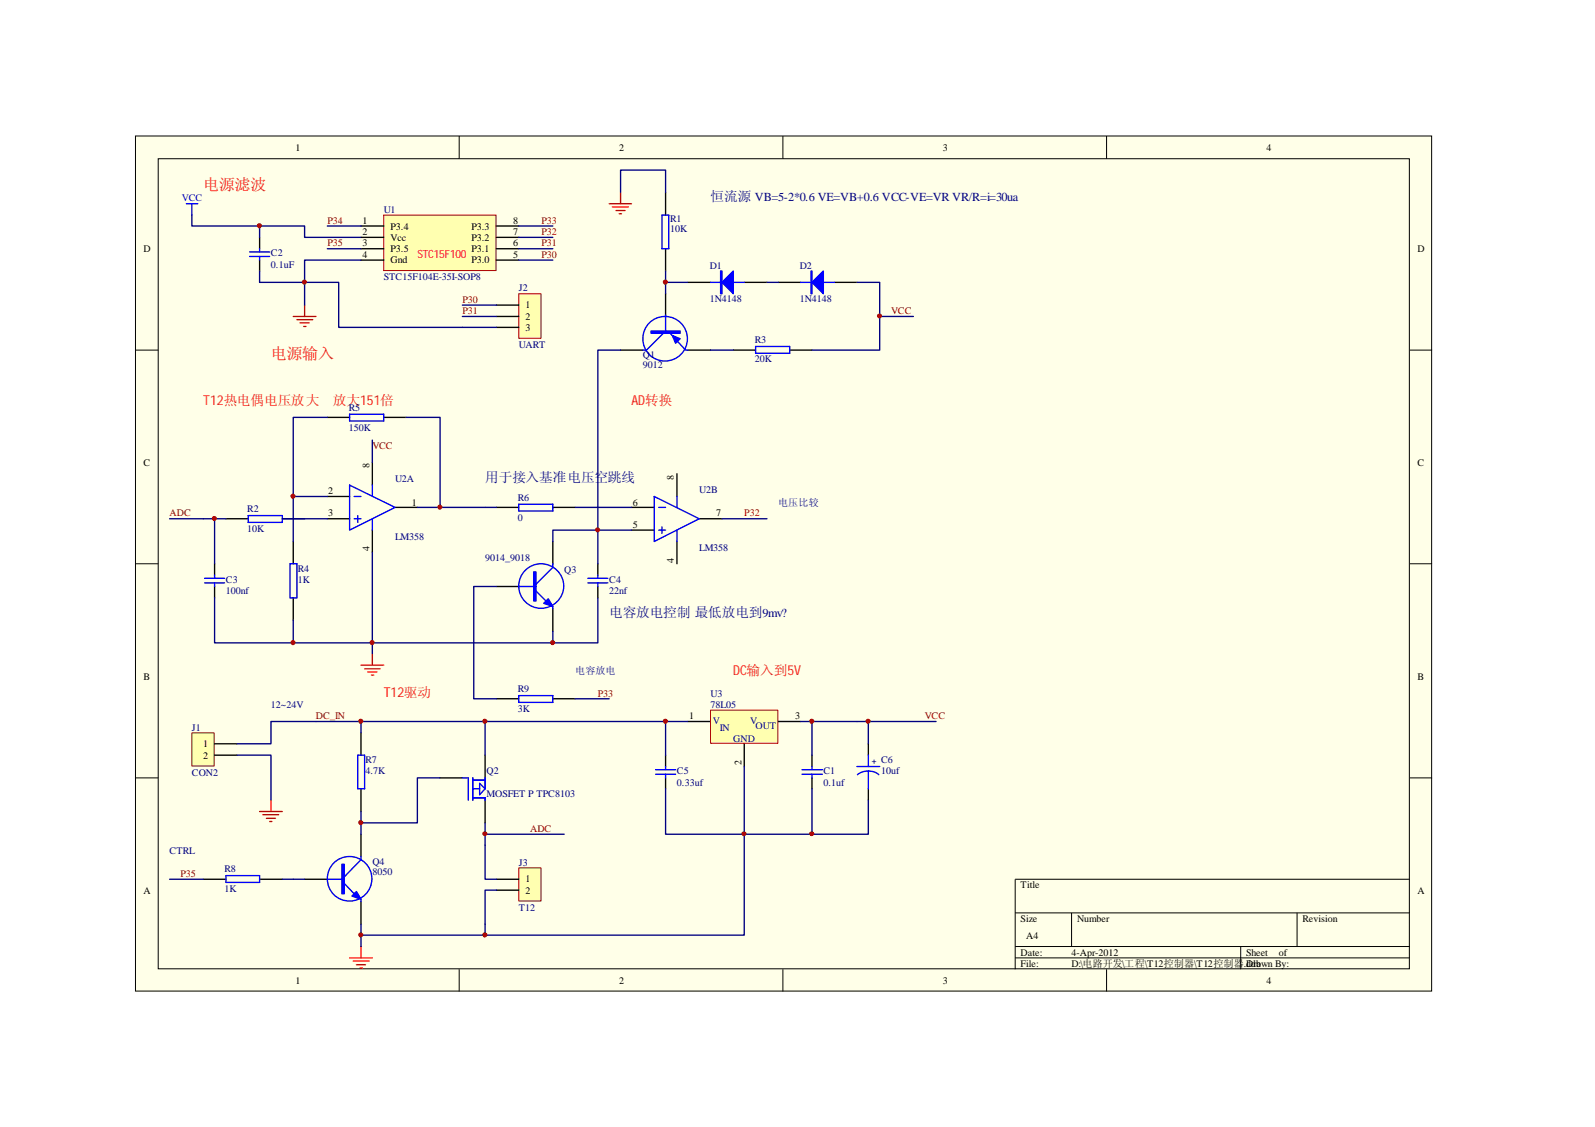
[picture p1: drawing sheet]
<svg xmlns="http://www.w3.org/2000/svg" width="297mm" height="210mm" viewBox="0 0 297 210" stroke-linecap="round" stroke-linejoin="round" font-family="sans-serif">
<path d="M25.2 25.3h241.4v159.3h-241.4z" fill="#ffffe8"/>
<g fill="none" stroke="#000" stroke-width=".19">
<path d="M25.2 25.3h241.4v159.3h-241.4zM29.5 29.6h233v150.8h-233zM85.5 25.3v4.3M145.8 25.3v4.3M206.1 25.3v4.3M25.2 65.2h4.3M262.6 65.2h4.1M25.2 105h4.3M262.6 105h4.1M25.2 144.9h4.3M262.6 144.9h4.1M189.1 170h73.5"/>
<path d="M189.1 176.3h73.5M189.1 178.4h73.5M199.6 170v6.3M231.1 176.3v4.2M241.6 170v6.3M262.6 163.8h-73.5v16.7M85.5 180.5v4.2M145.8 180.5v4.2M206.1 180.5v4.2"/>
</g>
<path d="M71.5 40.1h20.9v10.3h-20.9z" fill="#ffffb0"/>
<path d="M71.5 40.1h20.9v10.3h-20.9z" fill="none" stroke="#800000" stroke-width=".19"/>
<path d="M48.3 44.2v2.1M48.3 48.4v2.1M67.2 42.1h4.3M67.2 44.2h4.3M67.2 46.3h4.3M67.2 48.4h4.3M92.5 42.1h4.1M92.5 44.2h4.1M92.5 46.3h4.1M92.5 48.4h4.1" fill="none" stroke="#000" stroke-width=".25"/>
<path d="M34.7 37.9h2.1M35.7 37.9v2.2M46.5 47.8h3.7M46.5 46.9h3.7M48.3 46.3v.6M48.3 47.8v.6" fill="none" stroke="#00f" stroke-width=".25"/>
<path d="M35.7 40.1v2h21v2.1h10.5M48.3 42.1v2.1M56.7 52.6v4.2M61 42.1h6.2M61 46.3h6.2M67.2 48.4h-10.5v4.2h-8.4v-2.1M96.6 42.1h6.4M96.6 46.3h6.4M96.6 44.2h6.4M96.6 48.4h6.4" fill="none" stroke="#000080" stroke-width=".25"/>
<path d="M54.6 58.9h4.2M55.3 59.5h3M56.7 56.8v2.1M55.9 60.1h1.7M56.6 60.8h.4" fill="none" stroke="#f00" stroke-width=".25"/>
<path d="M35.8 136.6h4.1v6.1h-4.1z" fill="#ffffb0"/>
<path d="M35.7 136.5h4.2v6.2h-4.2z" fill="none" stroke="#800000" stroke-width=".19"/>
<g fill="none" stroke="#000" stroke-width=".25">
<path d="M124 35.8v4.3M124 46.3v4.2M124 54.7v4.2M128.1 52.6h4.2M138.6 52.6h4.2M144.9 52.6h4.2M155.4 52.6h4.2M61 77.7h4.1M71.5 77.7h4.1M115.6 65.2h4.1M128.1 65.2h4.2M136.6 65.2h4.1"/>
<path d="M147.1 65.2h4.1M42.1 96.6h4.1M52.6 96.6h4.1M61 92.5h4.1M61 96.6h4.1M69.3 86.1v4.3M69.3 98.7v4.2M73.6 94.5h4.1M92.5 94.5h4.1M103 94.5h4.1M117.6 94.5h4.2M117.6 98.7h4.2"/>
<path d="M126.1 88.2v4.3M130.2 96.6h4.3M40 105v2.1M40 109.2v2.2M54.6 100.9v4.1M54.6 111.4v4.1M92.5 109.2h4.1M103 100.9v4.1M103 113.4v4.2M111.3 105v2.1M111.3 109.2v2.2M126.1 100.9v4.1"/>
<path d="M40 138.5h4.1M67.2 136.5v4.1M92.5 130.1h4.1M103 130.1h4.1M128.1 134.4h4.2M138.6 138.5v4.3M144.9 134.4h4.2M40 140.6h4.1M67.2 146.9v4.2M67.2 155.4v4.1M82 144.9h4.1M90.3 140.6v4.3"/>
<path d="M90.3 149v4.3M37.8 163.8h4.3M48.3 163.8h4.3M56.7 163.8h4.3M67.2 167.9v4.2"/>
</g>
<g fill="#800000" stroke="#800000" stroke-width=".19">
<circle cx="48.3" cy="42" r=".38"/>
<circle cx="54.6" cy="92.4" r=".38"/>
<circle cx="81.9" cy="94.4" r=".38"/>
<circle cx="69.3" cy="119.7" r=".38"/>
<circle cx="102.9" cy="119.7" r=".38"/>
<circle cx="123.9" cy="52.5" r=".38"/>
<circle cx="163.8" cy="58.8" r=".37"/>
<circle cx="111.3" cy="98.7" r=".38"/>
<circle cx="67.2" cy="134.3" r=".38"/>
<circle cx="67.2" cy="153.2" r=".38"/>
<circle cx="67.2" cy="174.1" r=".38"/>
<circle cx="90.3" cy="155.3" r=".37"/>
</g>
<g fill="none" stroke="#00f" stroke-width=".25">
<path d="M123.3 40.1h1.2v6.2h-1.2zM124 58.7v3M132.3 52.6h6.3M149.1 52.6h6.3M65.1 77.1h6.4v1.3h-6.4zM123.5 62.1l-3.1 3.1h-.7M124.8 62.1l2.9 3.1h.4M140.7 64.5h6.4v1.3h-6.4zM46.2 96h6.4v1.3h-6.4zM65.1 90.4l8.5 4.1-8.5 4.2zM66 96.6h1.2M66 92.5h1.2"/>
<path d="M66.6 96v1.3M69.3 90.4v2.1M69.3 96.6v2.1M96.6 93.9h6.4v1.3h-6.4zM121.8 92.5l8.4 4.1-8.4 4.3zM122.7 98.7h1.3M122.7 94.5h1.3M123.3 98.1v1.2M126.1 92.5v2M126.1 98.7v2.2M38.1 108.6h3.7M38.1 107.7h3.7"/>
<path d="M40 107.1v.6M40 108.6v.6M54 105h1.3v6.4h-1.3zM96.6 109.2h3.2M99.8 110.1l1.9 1.8M103 105v.7l-3.2 3.1M103 113v.4M109.5 108.6h3.7M109.5 107.7h3.7M111.3 107.1v.6M111.3 108.6v.6M96.6 129.6h6.4v1.2h-6.4z"/>
<path d="M66.6 140.6h1.3v6.3h-1.3zM67.2 159.5v.6l-3.1 3.2M86.1 144.9h1.1v4.1M88.1 146.9h1.2M88.1 144.9v4.1M88.1 148.6h2.2v.4M88.1 145.3h2.2M89.3 145.9l1 1-1 1.1zM90.3 144.9v2M42.1 163.1h6.2v1.3h-6.2zM61 163.8h3.1M64.1 164.5l1.9 2"/>
<path d="M67.2 167.5v.4"/>
<circle cx="123.9" cy="63.1" r="4.2"/>
<circle cx="100.8" cy="109.1" r="4.2"/>
<circle cx="65.1" cy="163.7" r="4.2"/>
</g>
<g fill="none" stroke="#000080" stroke-width=".25">
<path d="M115.6 35.8v-4.1h8.4v4.1M124 52.6h4.1M124 50.5v4.2M142.8 52.6h2.1M159.6 52.6h4.2v12.6h-12.6M163.8 58.9h6.3M61 77.7h-6.4v14.8h6.4M75.6 77.7h6.4v16.8h-4.3M115.6 65.2h-4.3v39.8M132.3 65.2h4.3M31.6 96.6h6.2M52.6 96.6h8.4"/>
<path d="M54.6 92.5v8.4M69.3 82v4.1M82 94.5h10.5M107.1 94.5h10.5M117.6 98.7h-14.6v2.2M134.5 96.6h8.3M69.3 102.9v16.8h-14.7v-4.2M92.5 109.2h-4.3v20.9h4.3M103 117.6v2.1h-33.7v2.1M111.3 111.4v8.3h-8.3M58.8 134.4h31.5v6.2M67.2 134.4v2.1"/>
<path d="M107.1 130.1h6.4M67.2 151.1v4.3M82 144.9h-4.3v8.4h-10.5M90.3 153.3v4.1M90.3 155.4h14.8M31.6 163.8h6.2M52.6 163.8h4.1M67.2 172.1v4.2M90.3 172.1v2.1h-23.1"/>
</g>
<g fill="none" stroke="#f00" stroke-width=".25">
<path d="M113.5 37.9h4.1M114 38.5h3M114.7 39.2h1.7M115.3 39.8h.4M115.6 35.8v2.1M67.2 123.9h4.3M67.9 124.6h2.9M68.5 125.2h1.7M69.2 125.7h.4M69.3 121.8v2.1M65.1 178.4h4.2M65.8 179h2.9"/>
<path d="M66.4 179.7h1.7M67.2 176.3v2.1M67.1 180.3h.4"/>
</g>
<g fill="#00f" stroke="#00f" stroke-width=".25">
<path d="M99.4 106.5h.4v5.4h-.4z" fill-rule="evenodd"/>
<path d="M101.3 112.4l.8-.9 .9 1.5z" fill-rule="evenodd"/>
<path d="M151 50.5h.2v4.2h-.2z" fill-rule="evenodd"/>
<path d="M151.2 52.6l2.1-2.1v4.2z" fill-rule="evenodd"/>
<path d="M134.2 50.5h.3v4.2h-.3z" fill-rule="evenodd"/>
<path d="M134.5 52.6l2.1-2.1v4.2z" fill-rule="evenodd"/>
<path d="M121.2 61.7h5.5v.4h-5.5z" fill-rule="evenodd"/>
<path d="M125.2 62.5l1.5 .6-.9 .8z" fill-rule="evenodd"/>
<path d="M63.7 161h.4v5.5h-.4z" fill-rule="evenodd"/>
<path d="M65.5 166.9l.9-.9 .8 1.5z" fill-rule="evenodd"/>
</g>
<path d="M132.4 132.3h12.5v6.1h-12.5z" fill="#ffffb0"/>
<path d="M132.3 132.3h12.6v6.1h-12.6z" fill="none" stroke="#800000" stroke-width=".19"/>
<path d="M58.8 134.4h-8.3v4.1h-6.4M90.3 134.4h37.8M124 134.4v6.2M149.1 134.4h25.2M151.2 134.4v6.2M161.7 134.4v4.1M44.1 140.6h6.4v8.4M124 146.9v8.5h27.2v-8.5M138.6 142.8v31.4h-48.3M161.7 149v6.4h-10.5" fill="none" stroke="#000080" stroke-width=".25"/>
<g fill="#800000" stroke="#800000" stroke-width=".19">
<circle cx="90.3" cy="134.3" r=".38"/>
<circle cx="90.3" cy="174.1" r=".38"/>
<circle cx="123.9" cy="134.3" r=".38"/>
<circle cx="151.2" cy="134.3" r=".38"/>
<circle cx="138.6" cy="155.3" r=".37"/>
<circle cx="161.7" cy="134.3" r=".38"/>
<circle cx="151.2" cy="155.3" r=".37"/>
</g>
<path d="M161.7 138.5v2.1M124 140.6v2.2M124 144.9v2M151.2 140.6v2.2M151.2 144.9v2M161.7 146.9v2.1" fill="none" stroke="#000" stroke-width=".25"/>
<g fill="none" stroke="#00f" stroke-width=".25">
<path d="M122.1 144.2h3.7M122.1 143.4h3.7M124 142.8v.6M124 144.2v.7M149.4 144.2h3.8M149.4 143.4h3.8M151.2 142.8v.6M151.2 144.2v.7M159.6 142.8h4.2M161.7 143.6h.4a2.52 2.52 0 0 1 1.6 .7M161.7 143.6l-1.3 .2-.7 .5M161.7 140.6v2.2"/>
<path d="M161.7 143.6v3.3"/>
</g>
<path d="M48.3 151.1h4.3M48.9 151.7h3M49.6 152.4h1.7M50.2 153h.4M50.5 149v2.1" fill="none" stroke="#f00" stroke-width=".25"/>
<path d="M96.7 161.7h4.1v6.1h-4.1z" fill="#ffffb0"/>
<path d="M96.6 161.6h4.2v6.2h-4.2z" fill="none" stroke="#800000" stroke-width=".19"/>
<path d="M92.5 163.8h4.1M92.5 165.8h4.1" fill="none" stroke="#000" stroke-width=".25"/>
<path d="M90.3 157.4v6.4h2.2M92.5 165.8h-2.2v6.3" fill="none" stroke="#000080" stroke-width=".25"/>
<path d="M96.7 54.8h4.1v8.2h-4.1z" fill="#ffffb0"/>
<path d="M96.6 54.7h4.2v8.3h-4.2z" fill="none" stroke="#800000" stroke-width=".19"/>
<path d="M92.5 56.8h4.1M92.5 58.9h4.1M92.5 61h4.1" fill="none" stroke="#000" stroke-width=".25"/>
<path d="M56.7 52.6h6.4v8.4h29.4M86.1 56.8h6.4M86.1 58.9h6.4M37.8 96.6h4.3M40 96.6v8.4M40 111.4v8.3h14.6" fill="none" stroke="#000080" stroke-width=".25"/>
<g fill="#800000" stroke="#800000" stroke-width=".19">
<circle cx="56.7" cy="52.5" r=".38"/>
<circle cx="39.9" cy="96.6" r=".38"/>
<circle cx="54.6" cy="119.7" r=".38"/>
</g>
<g font-size="3" fill="#f00">
<text x="37.8" y="35.4">电源滤波</text>
<text x="50.5" y="66.9">电源输入</text>
</g>
<g font-size="2.5" fill="#000080">
<text x="132.3" y="37.4">恒流源 VB=5-2*0.6 VE=VB+0.6 VCC-VE=VR VR/R=i=30ua</text>
<text x="90.3" y="89.8">用于接入基准电压空跳线</text>
<text x="113.5" y="114.9">电容放电控制 最低放电到9mv?</text>
</g>
<g font-size="2.5" fill="#f00">
<text x="37.8" y="75.4">T12热电偶电压放大</text>
<text x="62" y="75.4">放大151倍</text>
<text x="117.6" y="75.4">AD转换</text>
<text x="136.6" y="125.7">DC输入到5V</text>
<text x="71.5" y="129.9">T12驱动</text>
</g>
<text font-size="2.1" fill="#f00" x="77.7" y="48.1">STC15F100</text>
<g font-size="1.9">
<text x="55" y="28.1">1</text>
<text x="115.3" y="28.1">2</text>
<text x="175.6" y="28.1">3</text>
<text x="235.9" y="28.1">4</text>
<text x="67.5" y="41.8">1</text>
<text x="95.6" y="41.8">8</text>
<text x="26.8" y="47">D</text>
<text x="67.5" y="43.8">2</text>
<text x="67.5" y="45.9">3</text>
<text x="72.7" y="42.8">P3.4</text>
<text x="72.7" y="44.9">Vcc</text>
<text x="72.7" y="47">P3.5</text>
<text x="87.8" y="47">P3.1</text>
<text x="87.8" y="44.9">P3.2</text>
<text x="87.8" y="42.8">P3.3</text>
<text x="95.6" y="45.9">6</text>
<text x="95.6" y="43.8">7</text>
<text x="264" y="47">D</text>
<text x="67.5" y="48">4</text>
<text x="72.7" y="49">Gnd</text>
<text x="87.8" y="49">P3.0</text>
<text x="95.6" y="48">5</text>
<text x="97.9" y="57.4">1</text>
<text x="97.9" y="59.5">2</text>
<text x="97.9" y="61.7">3</text>
<text x="26.8" y="86.8">C</text>
<text x="68.8" y="87.2" transform="rotate(-90 68.8 87.2)">8</text>
<text x="125.5" y="89.3" transform="rotate(-90 125.5 89.3)">8</text>
<text x="264" y="86.8">C</text>
<text x="61.1" y="92">2</text>
<text x="76.7" y="94.2">1</text>
<text x="117.9" y="94.2">6</text>
<text x="61.1" y="96.2">3</text>
<text x="117.9" y="98.3">5</text>
<text x="133.3" y="96.2">7</text>
<text x="68.8" y="102.7" transform="rotate(-90 68.8 102.7)">4</text>
<text x="125.5" y="104.8" transform="rotate(-90 125.5 104.8)">4</text>
<text x="26.8" y="126.6">B</text>
<text x="264" y="126.6">B</text>
<text x="128.4" y="134">1</text>
<text x="148.1" y="134">3</text>
<text x="37.8" y="139.2">1</text>
<text x="37.8" y="141.3">2</text>
<text x="138.1" y="142.5" transform="rotate(-90 138.1 142.5)">2</text>
<text x="26.8" y="166.5">A</text>
<text x="97.9" y="164.4">1</text>
<text x="97.9" y="166.5">2</text>
<text x="190.1" y="165.5">Title</text>
<text x="264" y="166.5">A</text>
<text x="190.1" y="171.7">Size</text>
<text x="200.6" y="171.7">Number</text>
<text x="242.6" y="171.7">Revision</text>
<text x="190.1" y="178">Date:</text>
<text x="191.1" y="174.9">A4</text>
<text x="199.6" y="178">4-Apr-2012</text>
<text x="232.1" y="178">Sheet</text>
<text x="238.2" y="178">of</text>
<text x="55" y="183.2">1</text>
<text x="115.3" y="183.2">2</text>
<text x="175.6" y="183.2">3</text>
<text x="190.1" y="180.1">File:</text>
<text x="199.6" y="180.1">D:\电路开发\工程\T12控制器\T12控制器.ddbwn By:</text>
<text x="232.1" y="180.1">Dra</text>
<text x="235.9" y="183.2">4</text>
</g>
<text font-size="1.9" fill="#00f" x="33.9" y="37.5">VCC</text>
<g font-size="1.9" fill="#800000">
<text x="61" y="41.8">P34</text>
<text x="100.8" y="41.8">P33</text>
<text x="61" y="45.9">P35</text>
<text x="100.8" y="45.9">P31</text>
<text x="100.8" y="43.8">P32</text>
<text x="100.8" y="48">P30</text>
<text x="86.1" y="56.4">P30</text>
<text x="86.1" y="58.5">P31</text>
<text x="165.9" y="58.5">VCC</text>
<text x="69.3" y="83.7">VCC</text>
<text x="31.6" y="96.2">ADC</text>
<text x="138.6" y="96.2">P32</text>
<text x="111.3" y="129.8">P33</text>
<text x="58.8" y="134">DC_IN</text>
<text x="172.2" y="134">VCC</text>
<text x="98.7" y="155">ADC</text>
<text x="33.6" y="163.3">P35</text>
</g>
<g font-size="1.9" fill="#000080">
<text x="71.5" y="39.6">U1</text>
<text x="124.8" y="41.3">R1</text>
<text x="50.5" y="47.8">C2</text>
<text x="124.8" y="43.2">10K</text>
<text x="50.5" y="49.9">0.1uF</text>
<text x="71.5" y="52.2">STC15F104E-35I-SOP8</text>
<text x="132.2" y="50.1">D1</text>
<text x="148.9" y="50.1">D2</text>
<text x="96.6" y="54.3">J2</text>
<text x="132.2" y="56.2">1N4148</text>
<text x="148.9" y="56.2">1N4148</text>
<text x="96.6" y="64.8">UART</text>
<text x="140.5" y="63.9">R3</text>
<text x="119.7" y="66.6">Q1</text>
<text x="119.7" y="68.6">9012</text>
<text x="140.5" y="67.5">20K</text>
<text x="64.9" y="76.6">R5</text>
<text x="64.9" y="80.3">150K</text>
<text x="73.6" y="89.8">U2A</text>
<text x="46.1" y="95.4">R2</text>
<text x="96.4" y="93.3">R6</text>
<text x="130.2" y="91.8">U2B</text>
<text x="144.9" y="94.2">电压比较</text>
<text x="46.1" y="99.2">10K</text>
<text x="73.6" y="100.6">LM358</text>
<text x="96.4" y="97">0</text>
<text x="55.5" y="106.5">R4</text>
<text x="90.3" y="104.6">9014_9018</text>
<text x="105.1" y="106.7">Q3</text>
<text x="130.2" y="102.7">LM358</text>
<text x="42.1" y="108.6">C3</text>
<text x="42.1" y="110.7">100nf</text>
<text x="55.5" y="108.6">1K</text>
<text x="113.5" y="108.6">C4</text>
<text x="113.5" y="110.7">22nf</text>
<text x="107.1" y="125.6">电容放电</text>
<text x="50.5" y="131.8">12~24V</text>
<text x="96.4" y="129">R9</text>
<text x="132.3" y="129.8">U3</text>
<text x="132.3" y="131.8">78L05</text>
<text x="35.7" y="136.1">J1</text>
<text x="96.4" y="132.7">3K</text>
<text x="132.8" y="134.8">V</text>
<text x="134" y="136.1">IN</text>
<text x="139.7" y="134.8">V</text>
<text x="140.7" y="135.8">OUT</text>
<text x="68.1" y="142.2">R7</text>
<text x="136.6" y="138.2">GND</text>
<text x="164.1" y="142.2">C6</text>
<text x="35.7" y="144.5">CON2</text>
<text x="68.1" y="144.2">4.7K</text>
<text x="90.6" y="144.2">Q2</text>
<text x="90.6" y="148.4">MOSFET P TPC8103</text>
<text x="126.1" y="144.2">C5</text>
<text x="126.1" y="146.3">0.33uf</text>
<text x="153.3" y="144.2">C1</text>
<text x="153.3" y="146.3">0.1uf</text>
<text x="164.1" y="144.2">10uf</text>
<text x="31.6" y="159.1">CTRL</text>
<text x="69.3" y="161.1">Q4</text>
<text x="96.6" y="161.2">J3</text>
<text x="41.8" y="162.5">R8</text>
<text x="41.8" y="166.2">1K</text>
<text x="69.3" y="162.9">8050</text>
<text x="96.6" y="169.6">T12</text>
</g>
<text font-size="1.5" fill="#000080" x="162.4" y="142.3">+</text>
</svg>
